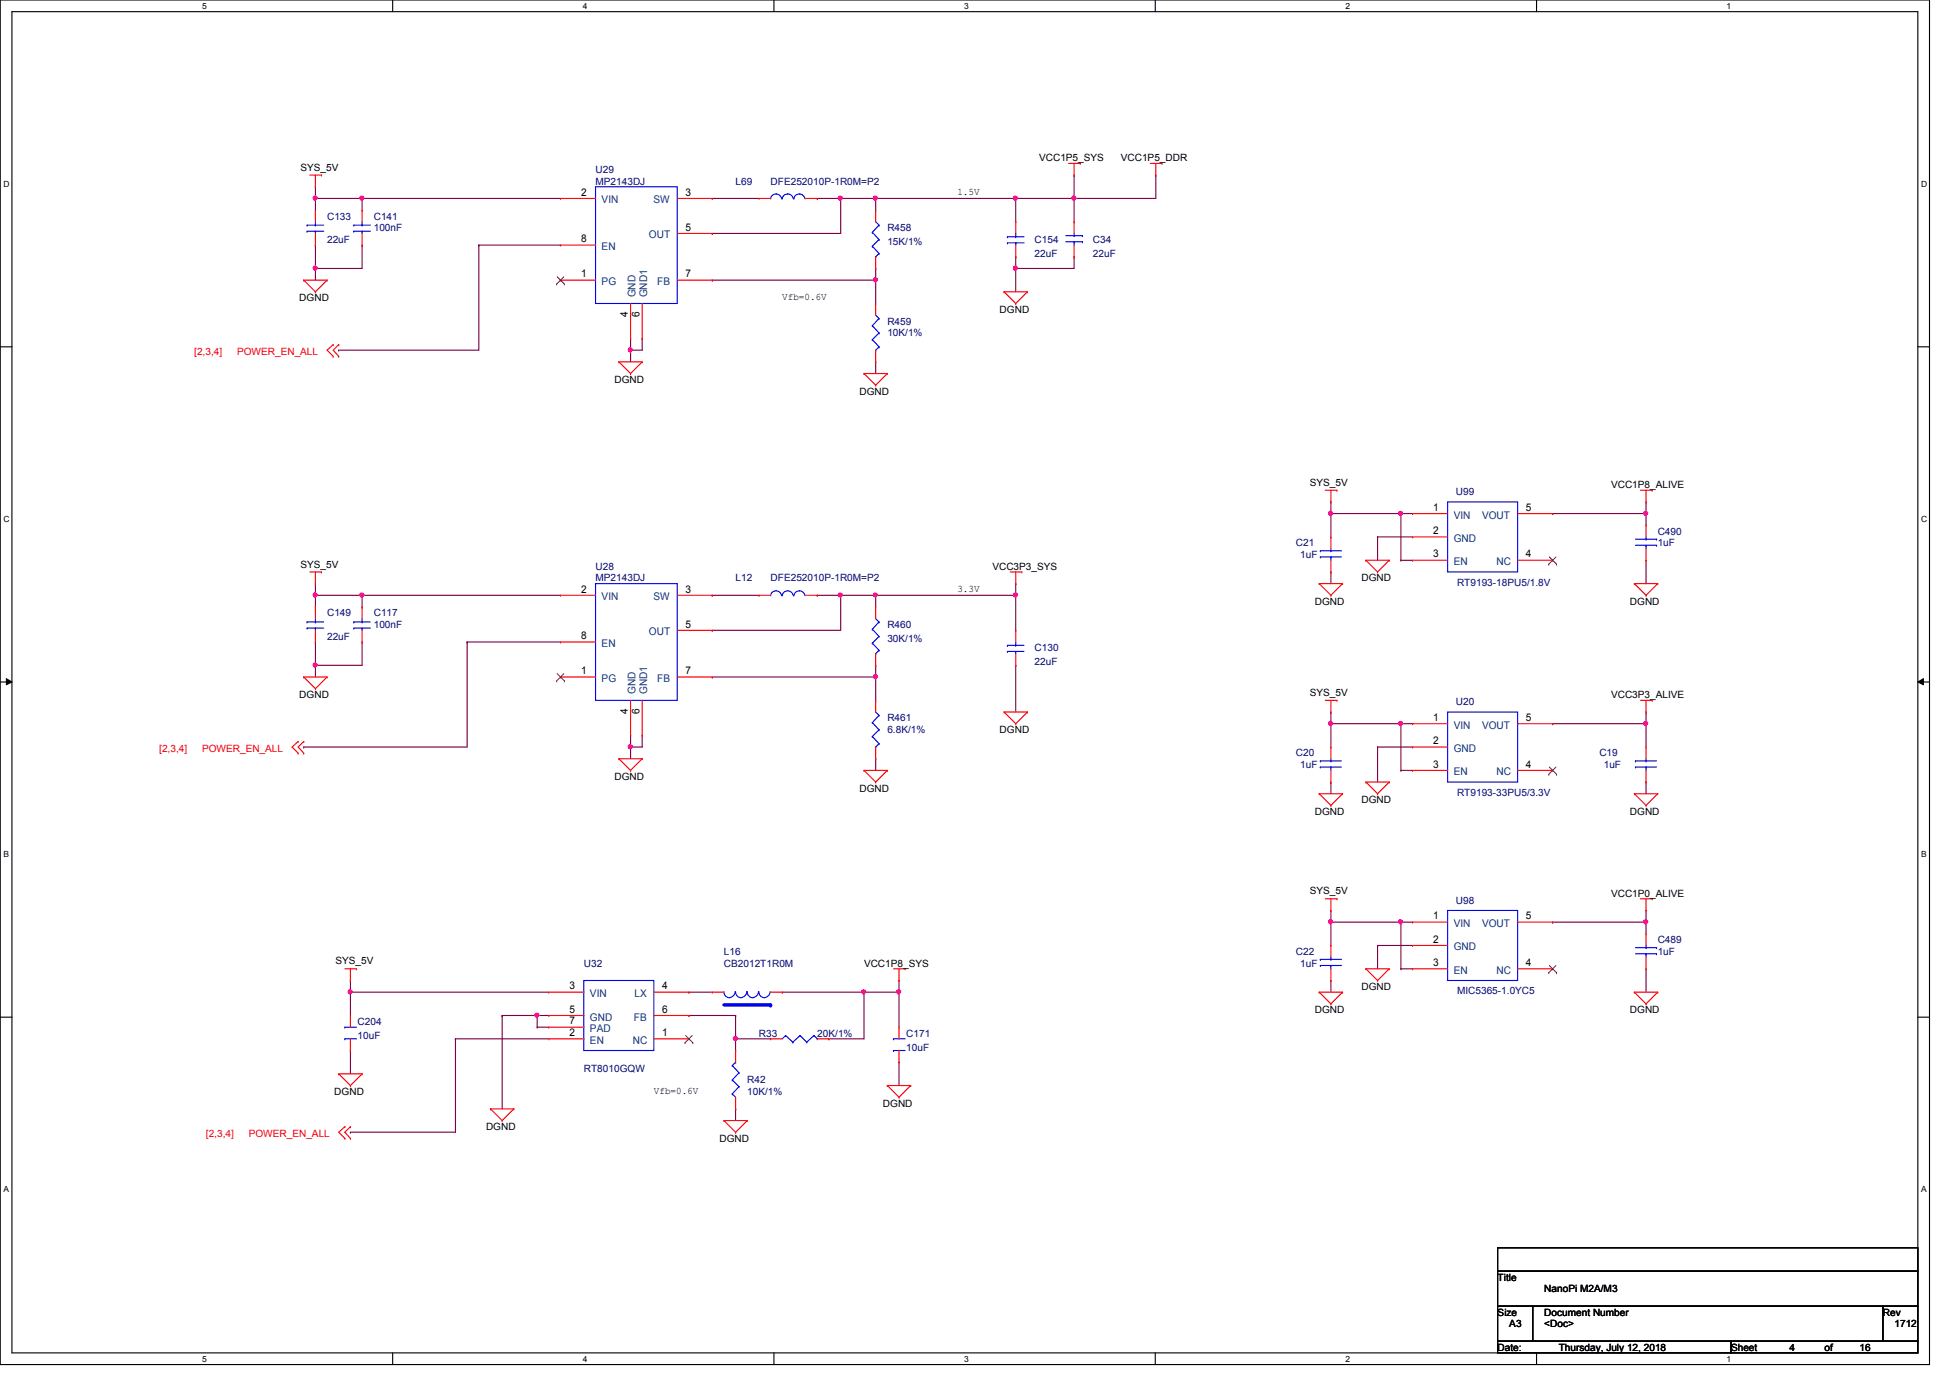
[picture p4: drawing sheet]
<svg xmlns="http://www.w3.org/2000/svg" width="297mm" height="210mm" viewBox="0 0 297 210" stroke-linecap="round" stroke-linejoin="round" font-family="sans-serif">
<path d="M0 0h293.9v207.9h-293.9zM1.8 1.8h290.3v204.3h-290.3z" fill="none" stroke="#000" stroke-width=".17"/>
<g fill="#fff">
<path d="M30.8 .3h.7v1.4h-.7z"/>
<path d="M30.8 206.3h.7v1.5h-.7z"/>
</g>
<path d="M59.8 0v1.8M59.8 206.1v1.8" fill="none" stroke="#000" stroke-width=".17"/>
<g fill="#fff">
<path d="M88.8 .3h.6v1.4h-.6z"/>
<path d="M88.8 206.3h.6v1.5h-.6z"/>
</g>
<path d="M117.9 0v1.8M117.9 206.1v1.8" fill="none" stroke="#000" stroke-width=".17"/>
<g fill="#fff">
<path d="M146.9 .3h.6v1.4h-.6z"/>
<path d="M146.9 206.3h.6v1.5h-.6z"/>
</g>
<path d="M176 0v1.8M176 206.1v1.8" fill="none" stroke="#000" stroke-width=".17"/>
<g fill="#fff">
<path d="M204.9 .3h.7v1.4h-.7z"/>
<path d="M204.9 206.3h.7v1.5h-.7z"/>
</g>
<path d="M234.1 0v1.8M234.1 206.1v1.8" fill="none" stroke="#000" stroke-width=".17"/>
<g fill="#fff">
<path d="M263 .3h.7v1.4h-.7z"/>
<path d="M263 206.3h.7v1.5h-.7z"/>
<path d="M.5 27.3h1v1.4h-1z"/>
<path d="M292.6 27.3h1v1.4h-1z"/>
<path d="M.5 78.3h1v1.5h-1z"/>
<path d="M292.6 78.3h1v1.5h-1z"/>
</g>
<path d="M0 52.8h1.8M292.1 52.8h1.8" fill="none" stroke="#000" stroke-width=".17"/>
<g fill="#fff">
<path d="M.5 129.4h.9v1.4h-.9z"/>
<path d="M292.6 129.4h.9v1.4h-.9z"/>
</g>
<path d="M0 103.9h1.8M292.1 103.9h1.8" fill="none" stroke="#000" stroke-width=".17"/>
<path d="M1 103.4l.8 .5-.8 .4zM292.1 103.9l.9-.5v.9z" fill="#000"/>
<path d="M1 103.4l.8 .5-.8 .4zM292.1 103.9l.9-.5v.9z" fill="none" stroke="#000" stroke-width=".15"/>
<g fill="#fff">
<path d="M.5 180.4h.8v1.5h-.8z"/>
<path d="M292.6 180.4h.8v1.5h-.8z"/>
</g>
<path d="M0 154.9h1.8M292.1 154.9h1.8" fill="none" stroke="#000" stroke-width=".17"/>
<path d="M53.4 151.1h.1M53.4 151.1h30.2M69.4 158.2h.1M69.4 158.2h14.2" fill="none" stroke="#800040" stroke-width=".17"/>
<circle cx="53.3" cy="151.1" r=".31" fill="#f0f"/>
<circle cx="53.3" cy="151.1" r=".31" fill="none" stroke="#f0f" stroke-width=".17"/>
<g fill="none" stroke="#800040" stroke-width=".17">
<path d="M53.4 151.1h.1M53.4 149.4h.1M53.4 149.4v5.3M76.5 154.7h.1M76.5 154.7v14.2M104.9 151.1h.1M104.9 154.7h.1M104.9 151.1h3.6M104.9 154.7h7.2M112.1 158.2h.1M112.1 158.2v1.8M131.6 151.1h.1"/>
<path d="M131.6 151.1h5.3M136.9 151.1h.1M136.9 151.1v5.4M53.4 160h.1M53.4 160v3.6M136.9 161.8h.1M136.9 161.8v3.6"/>
</g>
<circle cx="136.9" cy="151.1" r=".31" fill="#f0f"/>
<circle cx="136.9" cy="151.1" r=".31" fill="none" stroke="#f0f" stroke-width=".17"/>
<path d="M81.8 154.7h.1M81.8 156.5h.1M81.8 154.7v1.8M81.8 156.5h1.8M81.8 154.7h1.8" fill="none" stroke="#800040" stroke-width=".17"/>
<circle cx="81.8" cy="154.6" r=".31" fill="#f0f"/>
<circle cx="81.8" cy="154.6" r=".31" fill="none" stroke="#f0f" stroke-width=".17"/>
<path d="M119.2 151.1h.1M119.2 151.1h12.4M131.6 151.1h.1M131.6 151.1v7.1M136.9 149.4h.1M136.9 149.4v1.7" fill="none" stroke="#800040" stroke-width=".17"/>
<circle cx="131.6" cy="151.1" r=".31" fill="#f0f"/>
<circle cx="131.6" cy="151.1" r=".31" fill="none" stroke="#f0f" stroke-width=".17"/>
<path d="M76.5 154.7h.1M76.5 154.7h5.3M112.1 158.2h.1M112.1 154.7h.1M112.1 158.2h5.3M112.1 154.7v3.5M126.3 158.2h.1M126.3 158.2h5.3M112.1 168.9h.1M112.1 168.9v1.8" fill="none" stroke="#800040" stroke-width=".17"/>
<circle cx="112" cy="158.2" r=".31" fill="#f0f"/>
<circle cx="112" cy="158.2" r=".31" fill="none" stroke="#f0f" stroke-width=".17"/>
<path d="M128.1 30.2h.1M128.1 30.2h5.3" fill="none" stroke="#800040" stroke-width=".17"/>
<circle cx="128" cy="30.2" r=".31" fill="#f0f"/>
<circle cx="128" cy="30.2" r=".31" fill="none" stroke="#f0f" stroke-width=".17"/>
<path d="M108.5 35.6h.1M108.5 30.2h.1M108.5 30.2h7.1M124.5 30.2h.1M124.5 30.2h3.6M128.1 30.2h.1M128.1 30.2v5.4h-19.6M133.4 30.2h.1M133.4 30.2v1.8M133.4 30.2h21.3" fill="none" stroke="#800040" stroke-width=".17"/>
<circle cx="154.7" cy="30.2" r=".31" fill="#f0f"/>
<circle cx="154.7" cy="30.2" r=".31" fill="none" stroke="#f0f" stroke-width=".17"/>
<circle cx="133.3" cy="30.2" r=".31" fill="#f0f"/>
<circle cx="133.3" cy="30.2" r=".31" fill="none" stroke="#f0f" stroke-width=".17"/>
<path d="M55.2 30.2h.1M55.2 30.2h30.2M133.4 40.9h.1M133.4 40.9v1.8" fill="none" stroke="#800040" stroke-width=".17"/>
<circle cx="55.1" cy="30.2" r=".31" fill="#f0f"/>
<circle cx="55.1" cy="30.2" r=".31" fill="none" stroke="#f0f" stroke-width=".17"/>
<path d="M96.1 51.6h.1M96.1 51.6v1.7M108.5 42.7h.1M108.5 42.7h24.9M133.4 42.7h.1M133.4 42.7v3.5" fill="none" stroke="#800040" stroke-width=".17"/>
<circle cx="133.3" cy="42.6" r=".31" fill="#f0f"/>
<circle cx="133.3" cy="42.6" r=".31" fill="none" stroke="#f0f" stroke-width=".17"/>
<path d="M48 30.2h.1M48 30.2v1.8M154.7 30.2h.1M154.7 30.2v3.6M163.6 30.2h.1M163.6 30.2v3.6M96.1 53.3h.1M96.1 53.3v1.8M97.8 51.6h.1M97.8 51.6v1.7h-1.7M133.4 55.1h.1M133.4 55.1v1.8" fill="none" stroke="#800040" stroke-width=".17"/>
<circle cx="96" cy="53.3" r=".31" fill="#f0f"/>
<circle cx="96" cy="53.3" r=".31" fill="none" stroke="#f0f" stroke-width=".17"/>
<path d="M48 28.4h.1M48 28.4v1.8" fill="none" stroke="#800040" stroke-width=".17"/>
<circle cx="48" cy="30.2" r=".31" fill="#f0f"/>
<circle cx="48" cy="30.2" r=".31" fill="none" stroke="#f0f" stroke-width=".17"/>
<path d="M48 37.3h.1M48 37.3v3.6M55.2 37.3h.1M55.2 37.3v3.6h-7.2M72.9 37.3h.1M72.9 37.3h12.5M154.7 30.2h.1M154.7 30.2h8.9M48 40.9h.1" fill="none" stroke="#800040" stroke-width=".17"/>
<circle cx="48" cy="40.8" r=".31" fill="#f0f"/>
<circle cx="48" cy="40.8" r=".31" fill="none" stroke="#f0f" stroke-width=".17"/>
<path d="M48 30.2h.1M48 30.2h7.2M55.2 30.2h.1M55.2 30.2v1.8M154.7 39.1h.1M154.7 39.1v5.3M48 40.9h.1M48 40.9v1.8M154.7 40.9h.1" fill="none" stroke="#800040" stroke-width=".17"/>
<circle cx="154.7" cy="40.8" r=".31" fill="#f0f"/>
<circle cx="154.7" cy="40.8" r=".31" fill="none" stroke="#f0f" stroke-width=".17"/>
<path d="M163.6 39.1h.1M163.6 30.2h.1M163.6 26.7h.1M163.6 26.7v3.5M163.6 39.1v1.8h-8.9M176.1 26.7h.1M176.1 26.7v3.5h-12.5M154.7 40.9h.1" fill="none" stroke="#800040" stroke-width=".17"/>
<circle cx="163.6" cy="30.2" r=".31" fill="#f0f"/>
<circle cx="163.6" cy="30.2" r=".31" fill="none" stroke="#f0f" stroke-width=".17"/>
<path d="M128.1 90.7h.1M128.1 90.7h5.3M128.1 90.7v5.3M133.4 90.7h.1M133.4 90.7v1.8" fill="none" stroke="#800040" stroke-width=".17"/>
<circle cx="128" cy="90.6" r=".31" fill="#f0f"/>
<circle cx="128" cy="90.6" r=".31" fill="none" stroke="#f0f" stroke-width=".17"/>
<path d="M108.5 96h.1M108.5 90.7h.1M108.5 96h19.6M108.5 90.7h7.1M124.5 90.7h.1M124.5 90.7h3.6M133.4 90.7h.1M133.4 90.7h21.3" fill="none" stroke="#800040" stroke-width=".17"/>
<circle cx="154.7" cy="90.6" r=".31" fill="#f0f"/>
<circle cx="154.7" cy="90.6" r=".31" fill="none" stroke="#f0f" stroke-width=".17"/>
<circle cx="133.3" cy="90.6" r=".31" fill="#f0f"/>
<circle cx="133.3" cy="90.6" r=".31" fill="none" stroke="#f0f" stroke-width=".17"/>
<path d="M133.4 103.1h.1M133.4 103.1v3.6" fill="none" stroke="#800040" stroke-width=".17"/>
<circle cx="133.3" cy="103.1" r=".31" fill="#f0f"/>
<circle cx="133.3" cy="103.1" r=".31" fill="none" stroke="#f0f" stroke-width=".17"/>
<path d="M55.2 90.7h.1M55.2 90.7h30.2" fill="none" stroke="#800040" stroke-width=".17"/>
<circle cx="55.1" cy="90.6" r=".31" fill="#f0f"/>
<circle cx="55.1" cy="90.6" r=".31" fill="none" stroke="#f0f" stroke-width=".17"/>
<path d="M48 90.7h.1M48 90.7v1.8M154.7 90.7h.1M154.7 90.7v5.3M96.1 112h.1M96.1 113.8h.1M96.1 112v3.6M97.8 112h.1M97.8 112v1.8h-1.7M133.4 115.6h.1M133.4 115.6v1.7" fill="none" stroke="#800040" stroke-width=".17"/>
<circle cx="96" cy="113.7" r=".31" fill="#f0f"/>
<circle cx="96" cy="113.7" r=".31" fill="none" stroke="#f0f" stroke-width=".17"/>
<path d="M48 88.9h.1M48 97.8h.1M48 88.9v1.8M48 97.8v3.5M55.2 97.8h.1M55.2 97.8v3.5h-7.2M71.2 97.8h.1M71.2 97.8h14.2M48 101.3h.1" fill="none" stroke="#800040" stroke-width=".17"/>
<circle cx="48" cy="101.3" r=".31" fill="#f0f"/>
<circle cx="48" cy="101.3" r=".31" fill="none" stroke="#f0f" stroke-width=".17"/>
<path d="M48 90.7h.1M48 90.7h7.2M48 101.3h.1M48 101.3v1.8" fill="none" stroke="#800040" stroke-width=".17"/>
<circle cx="48" cy="90.6" r=".31" fill="#f0f"/>
<circle cx="48" cy="90.6" r=".31" fill="none" stroke="#f0f" stroke-width=".17"/>
<g fill="none" stroke="#800040" stroke-width=".17">
<path d="M72.9 37.3h.1M72.9 37.3v16h-21.3M51.6 53.3h.1M55.2 90.7h.1M55.2 90.7v1.8M71.2 97.8h.1M71.2 97.8v16h-24.9M154.7 88.9h.1M154.7 88.9v1.8M46.3 113.8h.1M108.5 103.1h.1M133.4 101.3h.1"/>
<path d="M133.4 101.3v1.8h-24.9M154.7 101.3h.1M154.7 101.3v7.2M250.7 138.7h.1M250.7 138.7v3.5M69.4 158.2h.1M69.4 158.2v14.3h-16M202.7 140.5h.1M202.7 140.5v3.5M209.8 144h.1M209.8 144v3.6M209.8 144h5.4"/>
<path d="M236.5 140.5h.1M236.5 140.5h14.2M250.7 140.5h.1M250.7 147.6h.1M250.7 147.6v3.5M53.4 172.5h.1"/>
</g>
<circle cx="250.7" cy="140.4" r=".31" fill="#f0f"/>
<circle cx="250.7" cy="140.4" r=".31" fill="none" stroke="#f0f" stroke-width=".17"/>
<path d="M202.7 140.5h.1M202.7 140.5h12.5M213.4 147.6h.1M213.4 140.5h.1M213.4 147.6h1.8M213.4 140.5v7.1" fill="none" stroke="#800040" stroke-width=".17"/>
<circle cx="213.3" cy="140.4" r=".31" fill="#f0f"/>
<circle cx="213.3" cy="140.4" r=".31" fill="none" stroke="#f0f" stroke-width=".17"/>
<circle cx="202.7" cy="140.4" r=".31" fill="#f0f"/>
<circle cx="202.7" cy="140.4" r=".31" fill="none" stroke="#f0f" stroke-width=".17"/>
<path d="M202.7 78.2h.1M202.7 78.2v3.6M202.7 138.7h.1M202.7 138.7v1.8M202.7 149.4h.1M202.7 149.4v1.7" fill="none" stroke="#800040" stroke-width=".17"/>
<circle cx="202.7" cy="78.2" r=".31" fill="#f0f"/>
<circle cx="202.7" cy="78.2" r=".31" fill="none" stroke="#f0f" stroke-width=".17"/>
<path d="M236.5 110.2h.1M236.5 110.2h14.2" fill="none" stroke="#800040" stroke-width=".17"/>
<circle cx="250.7" cy="110.2" r=".31" fill="#f0f"/>
<circle cx="250.7" cy="110.2" r=".31" fill="none" stroke="#f0f" stroke-width=".17"/>
<g fill="none" stroke="#800040" stroke-width=".17">
<path d="M202.7 110.2h.1M202.7 110.2h12.5M209.8 113.8h.1M209.8 113.8h5.4M209.8 113.8v5.3M213.4 110.2h.1M213.4 117.3h.1M213.4 117.3h1.8M213.4 110.2v7.1M250.7 108.5h.1M250.7 110.2h.1M250.7 119.1h.1"/>
<path d="M250.7 108.5v5.3M250.7 119.1v1.8"/>
</g>
<circle cx="213.3" cy="110.2" r=".31" fill="#f0f"/>
<circle cx="213.3" cy="110.2" r=".31" fill="none" stroke="#f0f" stroke-width=".17"/>
<circle cx="202.7" cy="110.2" r=".31" fill="#f0f"/>
<circle cx="202.7" cy="110.2" r=".31" fill="none" stroke="#f0f" stroke-width=".17"/>
<path d="M250.7 76.5h.1M250.7 78.2h.1M250.7 76.5v3.5M202.7 110.2h.1M202.7 119.1h.1M202.7 108.5h.1M202.7 108.5v5.3M202.7 119.1v1.8" fill="none" stroke="#800040" stroke-width=".17"/>
<circle cx="250.7" cy="78.2" r=".31" fill="#f0f"/>
<circle cx="250.7" cy="78.2" r=".31" fill="none" stroke="#f0f" stroke-width=".17"/>
<path d="M213.4 78.2h.1M213.4 78.2h1.8M213.4 78.2v7.1M236.5 78.2h.1M236.5 78.2h14.2M209.8 81.8h.1M209.8 81.8v3.5M209.8 81.8h5.4M213.4 85.3h.1M213.4 85.3h1.8M250.7 85.3h.1M250.7 85.3v3.6" fill="none" stroke="#800040" stroke-width=".17"/>
<circle cx="213.3" cy="78.2" r=".31" fill="#f0f"/>
<circle cx="213.3" cy="78.2" r=".31" fill="none" stroke="#f0f" stroke-width=".17"/>
<path d="M202.7 78.2h.1M202.7 76.5h.1M202.7 78.2h10.7M202.7 76.5v1.7M202.7 87.1h.1M202.7 87.1v1.8" fill="none" stroke="#800040" stroke-width=".17"/>
<g fill="none" stroke="#f00" stroke-width=".17">
<path d="M47.2 26.7h1.8M48 28.4h.1M48 26.7v1.7M49 26.7h.1M55.2 37.3h.1M55.2 32h.1M55.2 32v1.8M55.2 35.6v1.7M85.4 30.2h.1M85.4 37.3h.1M85.4 30.2h5.3M85.4 37.3h5.3"/>
<path d="M103.2 30.2h5.3M103.2 35.6h5.3M108.5 30.2h.1M108.5 35.6h.1M115.6 30.2h.1M115.6 30.2h1.8M122.7 30.2h1.8M124.5 30.2h.1M154.7 39.1h.1M154.7 33.8h.1M154.7 33.8v1.8M154.7 37.3v1.8"/>
<path d="M162.8 24.9h1.7M163.6 26.7h.1M163.6 33.8h.1M163.6 39.1h.1M163.6 24.9v1.8M163.6 33.8v1.8M163.6 37.3v1.8M164.5 24.9h.1M175.2 24.9h1.8M176.1 26.7h.1M176.1 24.9v1.8M177 24.9h.1"/>
<path d="M46.3 42.7h.1M46.3 42.7h3.5M46.3 42.7l1.7 1.7M48 44.4h.1M49.8 42.7h.1M49.8 42.7l-1.8 1.7M50.8 52.5h.1M50.8 54.3h.1M50.8 52.5l-1 .8 1 1M51.6 52.5h.1M51.6 54.3h.1M51.6 52.5l-.8 .8 .8 1"/>
<path d="M85.4 42.7h.1M85.4 42.7h5.3M94.3 55.1h.1M94.3 55.1h3.5M94.3 55.1l1.8 1.8M96.1 56.9h.1M96.1 51.6h.1M96.1 46.2v5.4M97.8 55.1h.1M97.8 51.6h.1M97.8 55.1l-1.7 1.8M97.8 46.2v5.4"/>
<path d="M103.2 42.7h5.3M108.5 42.7h.1M131.6 56.9h.1M131.6 56.9h3.6M131.6 56.9l1.8 1.8M133.4 58.7h.1M135.2 56.9h.1M135.2 56.9l-1.8 1.8M152.9 44.4h.1M152.9 44.4h3.6M152.9 44.4l1.8 1.8M154.7 46.2h.1"/>
<path d="M156.5 44.4h.1M156.5 44.4l-1.8 1.8M201.9 74.7h1.8M202.7 76.5h.1M202.7 74.7v1.8M203.7 74.7h.1M215.2 78.2h.1M215.2 78.2h5.3M231.2 78.2h5.3M236.5 78.2h.1M249.9 74.7h1.8M250.7 76.5h.1"/>
<path d="M250.7 74.7v1.8M251.7 74.7h.1M47.2 87.1h1.8M48 88.9h.1M48 97.8h.1M48 92.5h.1M48 87.1v1.8M48 92.5v1.7M48 96v1.8M49 87.1h.1M55.2 97.8h.1M55.2 92.5h.1"/>
<path d="M55.2 92.5v1.7M55.2 96v1.8M115.6 90.7h.1M115.6 90.7h1.8M122.7 90.7h1.8M124.5 90.7h.1M153.9 87.1h1.8M154.7 88.9h.1M154.7 96h.1M154.7 87.1v1.8M154.7 96v1.8M154.7 99.6v1.7"/>
<path d="M155.7 87.1h.1M201 88.9h.1M201 88.9h3.5M201 88.9l1.7 1.8M202.7 90.7h.1M204.5 88.9h.1M204.5 88.9l-1.8 1.8M208.1 85.3h.1M208.1 85.3h3.5M208.1 85.3l1.7 1.8M209.8 87.1h.1M211.6 85.3h.1"/>
<path d="M211.6 85.3l-1.8 1.8M215.2 81.8h.1M215.2 85.3h.1M215.2 85.3h5.3M215.2 81.8h5.3M231.2 85.3h5.3M236.5 85.3h.1M249 88.9h.1M249 88.9h3.5M249 88.9l1.7 1.8M250.7 90.7h.1M250.7 80h.1"/>
<path d="M250.7 85.3h.1M250.7 80v1.8M250.7 83.6v1.7M252.5 88.9h.1M252.5 88.9l-1.8 1.8M45.4 112.9h.1M45.4 114.7h.1M45.4 112.9l-.9 .9 .9 .9M46.3 103.1h.1M46.3 112.9h.1M46.3 114.7h.1M46.3 103.1h3.5"/>
<path d="M46.3 103.1l1.7 1.8M46.3 112.9l-.9 .9 .9 .9M48 104.9h.1M49.8 103.1h.1M49.8 103.1l-1.8 1.8M94.3 115.6h.1M94.3 115.6h3.5M94.3 115.6l1.8 1.7M96.1 117.3h.1M97.8 115.6h.1M97.8 115.6l-1.7 1.7M131.6 117.3h.1"/>
<path d="M131.6 117.3h3.6M131.6 117.3l1.8 1.8M133.4 119.1h.1M135.2 117.3h.1M135.2 117.3l-1.8 1.8M152.9 108.5h.1M152.9 108.5h3.6M152.9 108.5l1.8 1.7M154.7 110.2h.1M154.7 101.3h.1M156.5 108.5h.1M156.5 108.5l-1.8 1.7"/>
<path d="M201.9 106.7h1.8M202.7 108.5h.1M202.7 106.7v1.8M203.7 106.7h.1M208.1 119.1h.1M208.1 119.1h3.5M208.1 119.1l1.7 1.8M211.6 119.1h.1M211.6 119.1l-1.8 1.8M215.2 110.2h.1M215.2 113.8h.1M215.2 117.3h.1"/>
<path d="M215.2 117.3h5.3M215.2 110.2h5.3M215.2 113.8h5.3M231.2 117.3h5.3M231.2 110.2h5.3M236.5 117.3h.1M236.5 110.2h.1M249.9 106.7h1.8M250.7 108.5h.1M250.7 106.7v1.8M251.7 106.7h.1M201 120.9h.1"/>
<path d="M201 120.9h3.5M201 120.9l1.7 1.8M201.9 136.9h1.8M202.7 138.7h.1M202.7 122.7h.1M202.7 136.9v1.8M203.7 136.9h.1M204.5 120.9h.1M204.5 120.9l-1.8 1.8M209.8 120.9h.1M249 120.9h.1M249 120.9h3.5"/>
<path d="M249 120.9l1.7 1.8M249.9 136.9h1.8M250.7 138.7h.1M250.7 122.7h.1M250.7 136.9v1.8M251.7 136.9h.1M252.5 120.9h.1M252.5 120.9l-1.8 1.8M52.5 147.6h1.8M53.4 149.4h.1M53.4 154.7h.1M53.4 147.6v1.8"/>
<path d="M53.4 154.7v1.8M53.4 158.2v1.8M54.3 147.6h.1M117.4 158.2h.1M117.4 158.2h1.8M124.5 158.2h1.8M126.3 158.2h.1M136.1 147.6h1.8M136.9 149.4h.1M136.9 147.6v1.8M137.9 147.6h.1M201 151.1h.1"/>
<path d="M201 151.1h3.5M201 151.1l1.7 1.8M202.7 152.9h.1M202.7 144h.1M202.7 149.4h.1M202.7 144v1.8M202.7 147.6v1.8M204.5 151.1h.1M204.5 151.1l-1.8 1.8M208.1 147.6h.1M208.1 147.6h3.5M208.1 147.6l1.7 1.8"/>
<path d="M209.8 149.4h.1M211.6 147.6h.1M211.6 147.6l-1.8 1.8M249 151.1h.1M249 151.1h3.5M249 151.1l1.7 1.8M250.7 152.9h.1M252.5 151.1h.1M252.5 151.1l-1.8 1.8M51.6 163.6h.1M51.6 163.6h3.6M51.6 163.6l1.8 1.8"/>
<path d="M52.5 171.6h.1M52.5 173.4h.1M52.5 171.6l-.9 .9 .9 .9M53.4 165.4h.1M53.4 171.6h.1M53.4 173.4h.1M53.4 160h.1M53.4 171.6l-.9 .9 .9 .9M55.2 163.6h.1M55.2 163.6l-1.8 1.8M74.7 168.9h.1M74.7 168.9h3.6"/>
<path d="M74.7 168.9l1.8 1.8M76.5 170.7h.1M78.3 168.9h.1M78.3 168.9l-1.8 1.8M110.3 170.7h.1M110.3 170.7h3.5M110.3 170.7l1.8 1.8M112.1 172.5h.1M112.1 168.9h.1M112.1 160h.1M112.1 160v1.8M112.1 167.1v1.8"/>
<path d="M113.8 170.7h.1M113.8 170.7l-1.7 1.8M135.2 165.4h.1M135.2 165.4h3.5M135.2 165.4l1.7 1.7M136.9 167.1h.1M138.7 165.4h.1M138.7 165.4l-1.8 1.7"/>
</g>
<path d="M228.1 190.1h64v3.5h-64zM228.1 193.6h64v5.4h-64zM228.1 199h5.4v5.3h-5.4zM233.5 199h53.3v5.3h-53.3zM286.8 199h5.3v5.3h-5.3zM228.1 204.3h35.6v1.8h-35.6zM263.7 204.3h28.4v1.8h-28.4z" fill="none" stroke="#000" stroke-width=".17"/>
<g fill="none" stroke="#00f" stroke-width=".17">
<path d="M53.9 34.3h.1M53.9 35.2h.1M53.9 34.3h2.5M53.9 35.2h2.5M55.2 35.2h.1M55.2 34.3h.1M55.2 33.8v.5M55.2 35.2v.4M90.7 28.4h12.5v17.8h-12.5zM117.4 30.3a.85 .85 0 0 1 .8-.8 .85 .85 0 0 1 .9 .8M119.2 30.3a.85 .85 0 0 1 .8-.8 .85 .85 0 0 1 .9 .8M120.9 30.3a.85 .85 0 0 1 .9-.8 .85 .85 0 0 1 .8 .8"/>
<path d="M153.5 36.1h.1M153.5 37h.1M153.5 36.1h2.5M153.5 37h2.5M154.7 37h.1M154.7 36.1h.1M154.7 35.6v.5M154.7 37v.3M162.3 36.8h2.6M162.3 35.9h2.6M163.6 35.9h.1M163.6 36.8h.1"/>
<path d="M163.6 35.6v.3M163.6 36.8v.5M164.9 36.8h.1M164.9 35.9h.1M220.5 76.5h10.7v10.6h-10.7zM46.8 94.7h.1M46.8 95.7h.1M46.8 94.7h2.5M46.8 95.7h2.5M48 95.7h.1M48 94.7h.1M48 94.2v.5"/>
<path d="M48 95.7v.3M53.9 94.7h.1M53.9 95.7h.1M53.9 94.7h2.5M53.9 95.7h2.5M55.2 95.7h.1M55.2 94.7h.1M55.2 94.2v.5M55.2 95.7v.3M117.4 90.8a.85 .85 0 0 1 .8-.8 .85 .85 0 0 1 .9 .8M119.2 90.8a.85 .85 0 0 1 .8-.8 .85 .85 0 0 1 .9 .8M120.9 90.8a.85 .85 0 0 1 .9-.8 .85 .85 0 0 1 .8 .8"/>
<path d="M153.5 98.3h.1M153.5 99.2h.1M153.5 98.3h2.5M153.5 99.2h2.5M154.7 99.2h.1M154.7 98.3h.1M154.7 97.8v.5M154.7 99.2v.4M249.1 83.1h3.2M249.1 82.1h3.2M250.7 82.1h.1M250.7 83.1h.1"/>
<path d="M250.7 81.8v.3M250.7 83.1v.5M252.3 83.1h.1M252.3 82.1h.1M220.5 108.5h10.7v10.6h-10.7zM52.5 156.5h.1M52.5 158.2h.1M52.5 156.5h1.8M52.5 158.2h1.8M110.3 151a.85 .85 0 0 0 .8 1 .85 .85 0 0 0 .9-1M112.1 151a.85 .85 0 0 0 .8 1 .85 .85 0 0 0 .8-1M113.8 151a.85 .85 0 0 0 .9 1 .85 .85 0 0 0 .8-1"/>
<path d="M115.6 151a.85 .85 0 0 0 .9 1 .85 .85 0 0 0 .8-1M119.7 157.7h.1M119.7 157.7l-.5 .5M119.7 157.7l1.1 1M120.8 158.7h.1M121.9 157.7h.1M121.9 157.7l-1.1 1M121.9 157.7l1 1M122.9 158.7h.1M124 157.7h.1M124 157.7l-1.1 1M124 157.7l.5 .5"/>
<path d="M124.5 158.2h.1M201.1 147.1h.1M201.1 146.1h.1M201.1 147.1h3.2M201.1 146.1h3.2M202.7 146.1h.1M202.7 147.1h.1M202.7 145.8v.3M202.7 147.1v.5M111.5 166.6h.1M111.5 164.5h.1M111.5 162.3h.1"/>
<path d="M111.5 166.6l.6 .5M111.5 164.5l1.1 1M111.5 162.3l1.1 1.1M112.1 161.8h.1M112.1 161.8l-.6 .5M112.6 165.5h.1M112.6 163.4h.1M112.6 165.5l-1.1 1.1M112.6 163.4l-1.1 1.1"/>
</g>
<path d="M84.8 43.3h.1M84.9 42.2l1.1 1.1M85.9 42.2l-1.1 1.1M86 43.3h.1M235.9 85.9h.1M236 84.8l1.1 1.1M237 84.8l-1.1 1.1M237.1 85.9h.1M235.9 117.9h.1M236 116.8l1.1 1.1M237 116.8l-1.1 1.1M237.1 117.9h.1" fill="none" stroke="#804000" stroke-width=".15"/>
<path d="M110.3 153.1h7.1" fill="none" stroke="#00f" stroke-width=".51"/>
<circle cx="117.4" cy="153.1" r=".25" fill="#00f"/>
<g fill="none" stroke="#f00" stroke-width=".17">
<path d="M48 37.3h.1M48 32h.1M48 32v1.8M48 35.6v1.7M133.4 32h.1M133.4 32v1.8M133.4 39.1v1.8M133.4 40.9h.1M133.4 46.2h.1M133.4 55.1h.1M133.4 46.2v1.8M133.4 53.3v1.8"/>
<path d="M85.4 90.7h.1M85.4 97.8h.1M85.4 90.7h5.3M85.4 97.8h5.3M103.2 90.7h5.3M103.2 96h5.3M108.5 90.7h.1M108.5 96h.1M133.4 92.5h.1M133.4 92.5v1.7M133.4 99.6v1.7M202.7 81.8h.1"/>
<path d="M202.7 87.1h.1M202.7 81.8v1.8M202.7 85.3v1.8M85.4 103.1h.1M85.4 103.1h5.3M96.1 112h.1M96.1 106.7v5.3M97.8 112h.1M97.8 106.7v5.3M103.2 103.1h5.3M108.5 103.1h.1M133.4 101.3h.1"/>
<path d="M133.4 106.7h.1M133.4 115.6h.1M133.4 106.7v1.8M133.4 113.8v1.8M202.7 113.8h.1M202.7 119.1h.1M202.7 113.8v1.8M202.7 117.3v1.8M250.7 113.8h.1M250.7 119.1h.1M250.7 113.8v1.8M250.7 117.3v1.8"/>
<path d="M83.6 158.2h.1M83.6 151.1h.1M83.6 154.7h.1M83.6 156.5h.1M83.6 151.1h5.3M83.6 158.2h5.3M83.6 154.7h5.3M83.6 156.5h5.3M99.6 151.1h5.3M99.6 158.2h5.3M99.6 154.7h5.3M104.9 158.2h.1"/>
<path d="M104.9 151.1h.1M104.9 154.7h.1M108.5 151.1h.1M108.5 151.1h1.8M117.4 151.1h1.8M119.2 151.1h.1M136.9 156.5h.1M136.9 156.5v1.7M215.2 140.5h.1M215.2 144h.1M215.2 147.6h.1M215.2 140.5h5.3"/>
<path d="M215.2 144h5.3M215.2 147.6h5.3M231.2 140.5h5.3M231.2 147.6h5.3M236.5 147.6h.1M236.5 140.5h.1M250.7 142.2h.1M250.7 147.6h.1M250.7 142.2v1.8M250.7 145.8v1.8M136.9 161.8h.1M136.9 160v1.8"/>
</g>
<g fill="none" stroke="#00f" stroke-width=".17">
<path d="M46.8 34.3h.1M46.8 35.2h.1M46.8 34.3h2.5M46.8 35.2h2.5M48 35.2h.1M48 34.3h.1M48 33.8v.5M48 35.2v.4M132.9 35.4h.1M132.9 37.5h.1M132.9 35.4l1 1.1M132.9 37.5l1 1.1"/>
<path d="M133.4 39.1h.1M133.4 33.8l.5 .5M133.9 34.3h.1M133.9 36.5h.1M133.9 38.6h.1M133.9 34.3l-1 1.1M133.9 36.5l-1 1M133.9 38.6l-.5 .5M132.9 49.6h.1M132.9 51.7h.1M132.9 49.6l1 1.1M132.9 51.7l1 1.1"/>
<path d="M133.4 53.3h.1M133.4 48l.5 .5M133.9 48.5h.1M133.9 50.7h.1M133.9 52.8h.1M133.9 48.5l-1 1.1M133.9 50.7l-1 1M133.9 52.8l-.5 .5M90.7 88.9h12.5v17.8h-12.5zM132.9 95.8h.1M132.9 98h.1M132.9 95.8l1 1.1"/>
<path d="M132.9 98l1 1.1M133.4 99.6h.1M133.4 94.2l.5 .5M133.9 94.7h.1M133.9 96.9h.1M133.9 99.1h.1M133.9 94.7l-1 1.1M133.9 96.9l-1 1.1M133.9 99.1l-.5 .5M201.1 84.8h.1M201.1 83.9h.1M201.1 84.8h3.2"/>
<path d="M201.1 83.9h3.2M202.7 83.9h.1M202.7 84.8h.1M202.7 83.6v.3M202.7 84.8v.5M132.9 110.1h.1M132.9 112.2h.1M132.9 110.1l1 1.1M132.9 112.2l1 1.1M133.4 113.8h.1M133.4 108.5l.5 .5M133.9 109h.1"/>
<path d="M133.9 111.2h.1M133.9 113.3h.1M133.9 109l-1 1.1M133.9 111.2l-1 1M133.9 113.3l-.5 .5M201.1 116.8h.1M201.1 115.9h.1M201.1 116.8h3.2M201.1 115.9h3.2M202.7 115.9h.1M202.7 116.8h.1M202.7 115.6v.3"/>
<path d="M202.7 116.8v.5M249.1 116.8h.1M249.1 115.9h.1M249.1 116.8h3.2M249.1 115.9h3.2M250.7 115.9h.1M250.7 116.8h.1M250.7 115.6v.3M250.7 116.8v.5M220.5 138.7h10.7v10.7h-10.7zM88.9 149.4h10.7v10.6h-10.7zM136.1 158.2h.1"/>
<path d="M136.1 158.2h1.8M249.1 145.3h3.2M249.1 144.4h3.2M250.7 144.4h.1M250.7 145.3h.1M250.7 144v.4M250.7 145.3v.5M252.3 145.3h.1M252.3 144.4h.1M136.1 160h.1M136.1 160h1.8"/>
</g>
<path d="M84.8 103.7h.1M84.9 102.6l1.1 1.1M85.9 102.6l-1.1 1.1M86 103.7h.1M104.3 158.8h.1M104.4 157.7l1.1 1.1M105.4 157.7l-1.1 1.1M105.5 158.8h.1M235.9 148.2h.1M236 147.1l1.1 1.1M237 147.1l-1.1 1.1M237.1 148.2h.1" fill="none" stroke="#804000" stroke-width=".15"/>
<circle cx="53.3" cy="151.1" r=".31" fill="#f0f"/>
<circle cx="53.3" cy="151.1" r=".31" fill="none" stroke="#f0f" stroke-width=".17"/>
<circle cx="136.9" cy="151.1" r=".31" fill="#f0f"/>
<circle cx="136.9" cy="151.1" r=".31" fill="none" stroke="#f0f" stroke-width=".17"/>
<circle cx="81.8" cy="154.6" r=".31" fill="#f0f"/>
<circle cx="81.8" cy="154.6" r=".31" fill="none" stroke="#f0f" stroke-width=".17"/>
<circle cx="131.6" cy="151.1" r=".31" fill="#f0f"/>
<circle cx="131.6" cy="151.1" r=".31" fill="none" stroke="#f0f" stroke-width=".17"/>
<circle cx="112" cy="158.2" r=".31" fill="#f0f"/>
<circle cx="112" cy="158.2" r=".31" fill="none" stroke="#f0f" stroke-width=".17"/>
<circle cx="128" cy="30.2" r=".31" fill="#f0f"/>
<circle cx="128" cy="30.2" r=".31" fill="none" stroke="#f0f" stroke-width=".17"/>
<circle cx="154.7" cy="30.2" r=".31" fill="#f0f"/>
<circle cx="154.7" cy="30.2" r=".31" fill="none" stroke="#f0f" stroke-width=".17"/>
<circle cx="133.3" cy="30.2" r=".31" fill="#f0f"/>
<circle cx="133.3" cy="30.2" r=".31" fill="none" stroke="#f0f" stroke-width=".17"/>
<circle cx="55.1" cy="30.2" r=".31" fill="#f0f"/>
<circle cx="55.1" cy="30.2" r=".31" fill="none" stroke="#f0f" stroke-width=".17"/>
<circle cx="133.3" cy="42.6" r=".31" fill="#f0f"/>
<circle cx="133.3" cy="42.6" r=".31" fill="none" stroke="#f0f" stroke-width=".17"/>
<circle cx="96" cy="53.3" r=".31" fill="#f0f"/>
<circle cx="96" cy="53.3" r=".31" fill="none" stroke="#f0f" stroke-width=".17"/>
<circle cx="48" cy="30.2" r=".31" fill="#f0f"/>
<circle cx="48" cy="30.2" r=".31" fill="none" stroke="#f0f" stroke-width=".17"/>
<circle cx="48" cy="40.8" r=".31" fill="#f0f"/>
<circle cx="48" cy="40.8" r=".31" fill="none" stroke="#f0f" stroke-width=".17"/>
<circle cx="154.7" cy="40.8" r=".31" fill="#f0f"/>
<circle cx="154.7" cy="40.8" r=".31" fill="none" stroke="#f0f" stroke-width=".17"/>
<circle cx="163.6" cy="30.2" r=".31" fill="#f0f"/>
<circle cx="163.6" cy="30.2" r=".31" fill="none" stroke="#f0f" stroke-width=".17"/>
<circle cx="128" cy="90.6" r=".31" fill="#f0f"/>
<circle cx="128" cy="90.6" r=".31" fill="none" stroke="#f0f" stroke-width=".17"/>
<circle cx="154.7" cy="90.6" r=".31" fill="#f0f"/>
<circle cx="154.7" cy="90.6" r=".31" fill="none" stroke="#f0f" stroke-width=".17"/>
<circle cx="133.3" cy="90.6" r=".31" fill="#f0f"/>
<circle cx="133.3" cy="90.6" r=".31" fill="none" stroke="#f0f" stroke-width=".17"/>
<circle cx="133.3" cy="103.1" r=".31" fill="#f0f"/>
<circle cx="133.3" cy="103.1" r=".31" fill="none" stroke="#f0f" stroke-width=".17"/>
<circle cx="55.1" cy="90.6" r=".31" fill="#f0f"/>
<circle cx="55.1" cy="90.6" r=".31" fill="none" stroke="#f0f" stroke-width=".17"/>
<circle cx="96" cy="113.7" r=".31" fill="#f0f"/>
<circle cx="96" cy="113.7" r=".31" fill="none" stroke="#f0f" stroke-width=".17"/>
<circle cx="48" cy="101.3" r=".31" fill="#f0f"/>
<circle cx="48" cy="101.3" r=".31" fill="none" stroke="#f0f" stroke-width=".17"/>
<circle cx="48" cy="90.6" r=".31" fill="#f0f"/>
<circle cx="48" cy="90.6" r=".31" fill="none" stroke="#f0f" stroke-width=".17"/>
<circle cx="250.7" cy="140.4" r=".31" fill="#f0f"/>
<circle cx="250.7" cy="140.4" r=".31" fill="none" stroke="#f0f" stroke-width=".17"/>
<circle cx="213.3" cy="140.4" r=".31" fill="#f0f"/>
<circle cx="213.3" cy="140.4" r=".31" fill="none" stroke="#f0f" stroke-width=".17"/>
<circle cx="202.7" cy="140.4" r=".31" fill="#f0f"/>
<circle cx="202.7" cy="140.4" r=".31" fill="none" stroke="#f0f" stroke-width=".17"/>
<circle cx="202.7" cy="78.2" r=".31" fill="#f0f"/>
<circle cx="202.7" cy="78.2" r=".31" fill="none" stroke="#f0f" stroke-width=".17"/>
<circle cx="250.7" cy="110.2" r=".31" fill="#f0f"/>
<circle cx="250.7" cy="110.2" r=".31" fill="none" stroke="#f0f" stroke-width=".17"/>
<circle cx="213.3" cy="110.2" r=".31" fill="#f0f"/>
<circle cx="213.3" cy="110.2" r=".31" fill="none" stroke="#f0f" stroke-width=".17"/>
<circle cx="202.7" cy="110.2" r=".31" fill="#f0f"/>
<circle cx="202.7" cy="110.2" r=".31" fill="none" stroke="#f0f" stroke-width=".17"/>
<circle cx="250.7" cy="78.2" r=".31" fill="#f0f"/>
<circle cx="250.7" cy="78.2" r=".31" fill="none" stroke="#f0f" stroke-width=".17"/>
<circle cx="213.3" cy="78.2" r=".31" fill="#f0f"/>
<circle cx="213.3" cy="78.2" r=".31" fill="none" stroke="#f0f" stroke-width=".17"/>
<g font-size="1.6">
<text x="88.5" y="29.8">2</text>
<text x="104.4" y="29.8">3</text>
<text x="104.4" y="35.1">5</text>
<text x="88.5" y="36.9">8</text>
<text x="88.5" y="42.2">1</text>
<text x="104.4" y="42.2">7</text>
<text x="95.6" y="48.3" transform="rotate(-90 95.6 48.3)">4</text>
<text x="97.4" y="48.3" transform="rotate(-90 97.4 48.3)">6</text>
<text x="218.3" y="77.8">1</text>
<text x="232.4" y="77.8">5</text>
<text x="218.3" y="81.4">2</text>
<text x="218.3" y="84.9">3</text>
<text x="232.4" y="84.9">4</text>
<text x="88.5" y="90.3">2</text>
<text x="104.4" y="90.3">3</text>
<text x="104.4" y="95.6">5</text>
<text x="88.5" y="97.4">8</text>
<text x="88.5" y="102.7">1</text>
<text x="104.4" y="102.7">7</text>
<text x="95.6" y="108.8" transform="rotate(-90 95.6 108.8)">4</text>
<text x="97.4" y="108.8" transform="rotate(-90 97.4 108.8)">6</text>
<text x="218.3" y="109.8">1</text>
<text x="218.3" y="113.4">2</text>
<text x="232.4" y="109.8">5</text>
<text x="218.3" y="116.9">3</text>
<text x="232.4" y="116.9">4</text>
<text x="218.3" y="140">1</text>
<text x="218.3" y="143.6">2</text>
<text x="232.4" y="140">5</text>
<text x="218.3" y="147.2">3</text>
<text x="232.4" y="147.2">4</text>
<text x="86.7" y="150.7">3</text>
<text x="86.7" y="154.3">5</text>
<text x="100.9" y="150.7">4</text>
<text x="100.9" y="154.3">6</text>
<text x="86.7" y="157.8">2</text>
<text x="86.7" y="156">7</text>
<text x="100.9" y="157.8">1</text>
</g>
<g font-size="1.6" fill="#004080">
<text x="91.6" y="31">VIN</text>
<text x="99.5" y="31">SW</text>
<text x="91.6" y="38.1">EN</text>
<text x="98.8" y="36.3">OUT</text>
<text x="91.6" y="43.4">PG</text>
<text x="96.8" y="45.3" transform="rotate(-90 96.8 45.3)">GND</text>
<text x="98.6" y="45.3" transform="rotate(-90 98.6 45.3)">GND1</text>
<text x="100.1" y="43.4">FB</text>
<text x="221.4" y="79">VIN</text>
<text x="221.4" y="82.6">GND</text>
<text x="225.8" y="79">VOUT</text>
<text x="221.4" y="86.1">EN</text>
<text x="228" y="86.1">NC</text>
<text x="91.6" y="91.4">VIN</text>
<text x="99.5" y="91.4">SW</text>
<text x="91.6" y="98.6">EN</text>
<text x="98.8" y="96.8">OUT</text>
<text x="91.6" y="103.9">PG</text>
<text x="96.8" y="105.7" transform="rotate(-90 96.8 105.7)">GND</text>
<text x="98.6" y="105.7" transform="rotate(-90 98.6 105.7)">GND1</text>
<text x="100.1" y="103.9">FB</text>
<text x="221.4" y="111">VIN</text>
<text x="225.8" y="111">VOUT</text>
<text x="221.4" y="114.6">GND</text>
<text x="221.4" y="118.1">EN</text>
<text x="228" y="118.1">NC</text>
<text x="221.4" y="141.2">VIN</text>
<text x="225.8" y="141.2">VOUT</text>
<text x="221.4" y="144.8">GND</text>
<text x="221.4" y="148.3">EN</text>
<text x="228" y="148.3">NC</text>
<text x="89.9" y="151.9">VIN</text>
<text x="89.9" y="155.4">GND</text>
<text x="96.6" y="155.4">FB</text>
<text x="96.6" y="151.9">LX</text>
<text x="89.9" y="159">EN</text>
<text x="89.9" y="157.2">PAD</text>
<text x="96.4" y="159">NC</text>
</g>
<g font-size="1.5">
<text x="45.8" y="26">SYS_5V</text>
<text x="145.8" y="29.7">1.5V</text>
<text x="158.3" y="24.6">VCC1P5_SYS</text>
<text x="170.7" y="24.6">VCC1P5_DDR</text>
<text x="45.6" y="45.9">DGND</text>
<text x="119.2" y="45.7">Vfb=0.6V</text>
<text x="152.3" y="47.7">DGND</text>
<text x="93.6" y="58.3">DGND</text>
<text x="130.9" y="60.1">DGND</text>
<text x="199.5" y="74">SYS_5V</text>
<text x="245.4" y="74.3">VCC1P8_ALIVE</text>
<text x="45.8" y="86.4">SYS_5V</text>
<text x="151.2" y="86.8">VCC3P3_SYS</text>
<text x="207.4" y="88.6">DGND</text>
<text x="145.8" y="90.2">3.3V</text>
<text x="200.3" y="92.1">DGND</text>
<text x="248.3" y="92.1">DGND</text>
<text x="45.6" y="106.3">DGND</text>
<text x="199.5" y="106">SYS_5V</text>
<text x="245.4" y="106.3">VCC3P3_ALIVE</text>
<text x="152.3" y="111.7">DGND</text>
<text x="93.6" y="118.8">DGND</text>
<text x="130.9" y="120.6">DGND</text>
<text x="200.3" y="124.1">DGND</text>
<text x="207.4" y="122.3">DGND</text>
<text x="248.3" y="124.1">DGND</text>
<text x="199.5" y="136.2">SYS_5V</text>
<text x="245.4" y="136.6">VCC1P0_ALIVE</text>
<text x="51.1" y="146.9">SYS_5V</text>
<text x="131.6" y="147.2">VCC1P8_SYS</text>
<text x="200.3" y="154.3">DGND</text>
<text x="207.4" y="150.8">DGND</text>
<text x="248.3" y="154.3">DGND</text>
<text x="50.9" y="166.8">DGND</text>
<text x="99.6" y="166.6">Vfb=0.6V</text>
<text x="74" y="172.1">DGND</text>
<text x="109.6" y="173.9">DGND</text>
<text x="134.5" y="168.6">DGND</text>
<text x="228.1" y="195.1">Title</text>
<text x="235.2" y="196.9">NanoPi M2A/M3</text>
<text x="228.1" y="200.4">Size</text>
<text x="229.9" y="202.2">A3</text>
<text x="235.2" y="200.4">Document Number</text>
<text x="235.2" y="202.2">&lt;Doc&gt;</text>
<text x="286.8" y="200.4">Rev</text>
<text x="288.6" y="202.2">1712</text>
<text x="228.1" y="205.7">Date:</text>
<text x="237.4" y="205.7">Thursday, July 12, 2018</text>
<text x="263.7" y="205.7">Sheet</text>
<text x="272.6" y="205.7">4</text>
<text x="277.9" y="205.7">of</text>
<text x="283.2" y="205.7">16</text>
</g>
<g font-size="1.5" fill="#000080">
<text x="90.7" y="26.3">U29</text>
<text x="90.7" y="28.1">MP2143DJ</text>
<text x="112.1" y="28.1">L69</text>
<text x="117.4" y="28.1">DFE252010P-1R0M=P2</text>
<text x="49.8" y="33.4">C133</text>
<text x="56.9" y="33.4">C141</text>
<text x="56.9" y="35.2">100nF</text>
<text x="135.2" y="35.2">R458</text>
<text x="49.8" y="37">22uF</text>
<text x="135.2" y="37.3">15K/1%</text>
<text x="157.6" y="37">C154</text>
<text x="157.6" y="39.1">22uF</text>
<text x="166.5" y="37">C34</text>
<text x="166.5" y="39.1">22uF</text>
<text x="135.2" y="49.4">R459</text>
<text x="135.2" y="51.2">10K/1%</text>
<text x="221.8" y="75.4">U99</text>
<text x="197.4" y="83.2">C21</text>
<text x="252.5" y="81.4">C490</text>
<text x="252.5" y="83.2">1uF</text>
<text x="90.7" y="86.8">U28</text>
<text x="90.7" y="88.6">MP2143DJ</text>
<text x="112.1" y="88.6">L12</text>
<text x="117.4" y="88.6">DFE252010P-1R0M=P2</text>
<text x="198.1" y="85">1uF</text>
<text x="222" y="89.2">RT9193-18PU5/1.8V</text>
<text x="49.8" y="93.9">C149</text>
<text x="56.9" y="93.9">C117</text>
<text x="56.9" y="95.7">100nF</text>
<text x="135.2" y="95.7">R460</text>
<text x="49.8" y="97.5">22uF</text>
<text x="135.2" y="97.8">30K/1%</text>
<text x="157.6" y="99.2">C130</text>
<text x="157.6" y="101.3">22uF</text>
<text x="221.8" y="107.4">U20</text>
<text x="135.2" y="109.9">R461</text>
<text x="135.2" y="111.7">6.8K/1%</text>
<text x="197.4" y="115.2">C20</text>
<text x="198.1" y="117">1uF</text>
<text x="243.6" y="115.2">C19</text>
<text x="244.3" y="117">1uF</text>
<text x="222" y="121.2">RT9193-33PU5/3.3V</text>
<text x="221.8" y="137.7">U98</text>
<text x="252.5" y="143.7">C489</text>
<text x="88.9" y="147.2">U32</text>
<text x="110.3" y="145.5">L16</text>
<text x="110.3" y="147.2">CB2012T1R0M</text>
<text x="197.4" y="145.5">C22</text>
<text x="198.1" y="147.2">1uF</text>
<text x="252.5" y="145.5">1uF</text>
<text x="222" y="151.5">MIC5365-1.0YC5</text>
<text x="54.5" y="156.1">C204</text>
<text x="54.5" y="158.2">10uF</text>
<text x="115.6" y="157.9">R33</text>
<text x="124.5" y="157.9">20K/1%</text>
<text x="138" y="157.9">C171</text>
<text x="138" y="160">10uF</text>
<text x="88.9" y="163.2">RT8010GQW</text>
<text x="113.8" y="165">R42</text>
<text x="113.8" y="166.8">10K/1%</text>
</g>
<g font-size="1.5" fill="#f00">
<text x="29.6" y="54.1">[2,3,4]</text>
<text x="36.1" y="54.1">POWER_EN_ALL</text>
<text x="24.3" y="114.6">[2,3,4]</text>
<text x="30.8" y="114.6">POWER_EN_ALL</text>
<text x="31.4" y="173.2">[2,3,4]</text>
<text x="37.9" y="173.2">POWER_EN_ALL</text>
</g>
<g font-size="1.3">
<text x="30.8" y="1.4">5</text>
<text x="88.8" y="1.4">4</text>
<text x="146.9" y="1.4">3</text>
<text x="204.9" y="1.4">2</text>
<text x="263" y="1.4">1</text>
<text x=".5" y="28.4">D</text>
<text x="292.6" y="28.4">D</text>
<text x=".5" y="79.5">C</text>
<text x="292.6" y="79.5">C</text>
<text x=".5" y="130.6">B</text>
<text x="292.6" y="130.6">B</text>
<text x=".5" y="181.6">A</text>
<text x="292.6" y="181.6">A</text>
<text x="30.8" y="207.5">5</text>
<text x="88.8" y="207.5">4</text>
<text x="146.9" y="207.5">3</text>
<text x="204.9" y="207.5">2</text>
<text x="263" y="207.5">1</text>
</g>
</svg>
